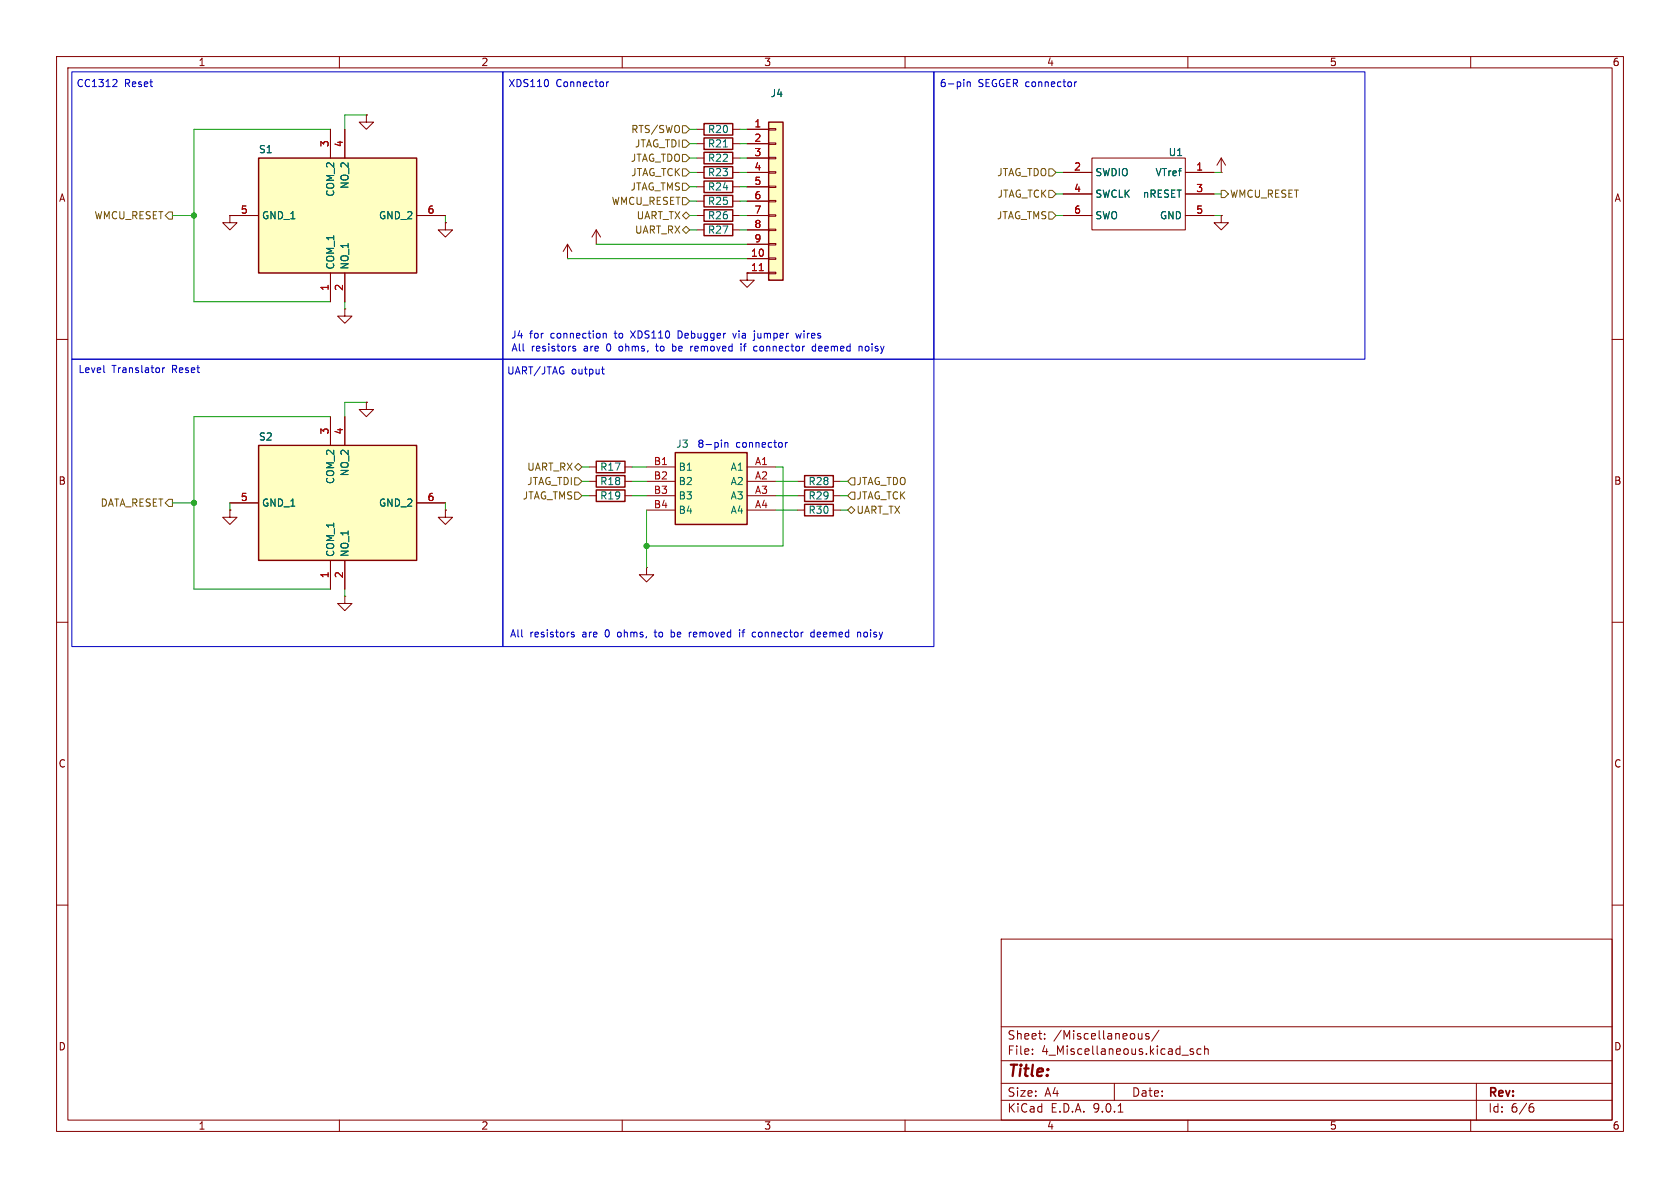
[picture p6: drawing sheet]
<svg xmlns="http://www.w3.org/2000/svg" width="297mm" height="210mm" viewBox="0 0 297 210" stroke-linecap="round" stroke-linejoin="round" font-family="sans-serif">
<g fill="none" stroke="#840000" stroke-width=".18">
<path d="M10 10h277v190h-277zM12 12h273v186h-273zM60 10v2M110 10v2M160 10v2M210 10v2M260 10v2M123.2 25.4h1.3M129.5 25.4h1.3M10 60h2M285 60h2M10 110h2"/>
<path d="M285 110h2M10 160h2M177 166h108v32h-108zM285 160h2M60 198v2M110 198v2M160 198v2M177 194.5h108M177 191.5h108M177 187.5h108M177 181.5h108M182.5 186.3v.1"/>
<path d="M182.5 185.5v.1M184.7 183.6v.1M184.7 182.8v.1M197 191.5v3M197.7 196.6h.8M201.9 182.7v1M201.9 183.6l-.2 .1-.4-.1M203.1 182.8l-.4-.1-.2 .2 .1 .2 .5 .2v.3h-.6M204.9 182.1l-1.3 2M210 198v2M211 185.5l-.4-.1-.2 .2 .1 .2 .5 .2v.3h-.6M212.3 185.5l-.4-.1-.3 .3v.4l.1 .2h.6"/>
<path d="M213 185.5l.2-.1 .3 .1 .1 .9M213 184.9v1.5M260 198v2M261 191.5v6.5M270.6 195.7h.4l.2 .3-.1 .5-.5 .1M271 195.1l-.4 .1"/>
</g>
<path d="M124.5 24.4h5v2h-5z" fill="none" stroke="#840000" stroke-width=".25"/>
<path d="M127.9 26h.7" fill="none" stroke="#006464" stroke-width=".18"/>
<path d="M45.7 78.7h28v20.4h-28z" fill="#ffffc2"/>
<path d="M45.7 78.7h28v20.4h-28zM105.4 86.6h5.1v2h-5.1z" fill="none" stroke="#840000" stroke-width=".25"/>
<g fill="none" stroke="#840000" stroke-width=".18">
<path d="M40.6 38.1v1.3h1.3l-1.3 1.2-1.2-1.2h1.2M40.6 38.1h.1M188 30.5h5M188 34.3h5M188 38.1h5M193 27.9h16.5v12.7h-16.5zM209.5 30.5h5.1M209.5 34.3h5.1M209.5 38.1h5.1M215.9 38.1v1.3h1.3l-1.3 1.2-1.3-1.2h1.3M215.9 38.1h.1M215.9 30.5h.1"/>
<path d="M215.9 27.9l-.8 1.3M215.9 27.9l.8 1.3M215.9 27.9v2.6M58.4 73.7v5M61 73.7v5M40.6 88.9h5.1M58.4 99.1v5M61 99.1v5M73.7 88.9h5M104.1 87.6h1.3M110.5 87.6h1.3"/>
</g>
<path d="M45.7 27.9h28v20.4h-28z" fill="#ffffc2"/>
<path d="M45.7 27.9h28v20.4h-28zM105.4 81.5h5.1v2.1h-5.1zM142.2 89.2h5.1v2h-5.1zM142.2 86.6h5.1v2h-5.1zM142.2 84.1h5.1v2h-5.1z" fill="none" stroke="#840000" stroke-width=".25"/>
<g fill="none" stroke="#840000" stroke-width=".18">
<path d="M40.6 38.1h5.1M58.4 22.9v5M61 22.9v5M64.8 20.3v1.3h1.2l-1.2 1.3-1.3-1.3h1.3M64.8 20.3h.1M73.7 38.1h5M78.7 39.4v1.2h1.3l-1.3 1.3-1.2-1.3h1.2M78.7 39.4h.1M58.4 48.3v5M61 54.6v1.3h1.2l-1.2 1.3-1.3-1.3h1.3M61 54.6h.1M61 48.3v5"/>
<path d="M100.3 45.7h.1M100.3 43.2l-.7 1.3M100.3 43.2l.8 1.3M100.3 43.2v2.5M105.4 43.2h.1M105.4 40.6l-.8 1.3M105.4 40.6l.8 1.3M105.4 40.6v2.6M132.1 48.3v1.2h1.2l-1.2 1.3-1.3-1.3h1.3M132.1 48.3h.1M64.8 71.1v1.3h1.2l-1.2 1.3-1.3-1.3h1.3M64.8 71.1h.1"/>
<path d="M40.6 90.2v1.2h1.3l-1.3 1.3-1.2-1.3h1.2M40.6 90.2h.1M104.1 82.6h1.3M110.5 82.6h1.3M141 90.2h1.2M141 87.6h1.2M141 85.1h1.2M147.3 90.2h1.3M147.3 87.6h1.3M147.3 85.1h1.3M61 105.4v1.3h1.2l-1.2 1.3-1.3-1.3h1.3M61 105.4h.1"/>
<path d="M114.3 100.3v1.3h1.3l-1.3 1.3-1.3-1.3h1.3M114.3 100.3h.1"/>
</g>
<path d="M135.9 21.6h2.5v27.9h-2.5z" fill="#ffffc2"/>
<path d="M124.5 39.6h5v2.1h-5zM124.5 34.5h5v2.1h-5zM124.5 37.1h5v2h-5zM124.5 32h5v2h-5zM124.5 29.5h5v2h-5zM124.5 21.8h5v2.1h-5zM124.5 26.9h5v2.1h-5zM135.9 21.6h2.5v27.9h-2.5z" fill="none" stroke="#840000" stroke-width=".25"/>
<g fill="none" stroke="#840000" stroke-width=".18">
<path d="M123.2 22.9h1.3M123.2 27.9h1.3M123.2 30.5h1.3M123.2 33h1.3M123.2 35.6h1.3M123.2 38.1h1.3M129.5 22.9h1.3M129.5 27.9h1.3M129.5 30.5h1.3M129.5 33h1.3M129.5 35.6h1.3M129.5 38.1h1.3"/>
<path d="M132.1 22.9h3.8M132.1 25.4h3.8M132.1 27.9h3.8M132.1 30.5h3.8M132.1 33h3.8M132.1 35.6h3.8M132.1 38.1h3.8M135.9 22.7h1.3v.3h-1.3zM135.9 25.3h1.3v.2h-1.3zM135.9 27.8h1.3v.3h-1.3zM135.9 30.4h1.3v.2h-1.3zM135.9 32.9h1.3v.2h-1.3z"/>
<path d="M135.9 35.4h1.3v.3h-1.3zM135.9 38h1.3v.2h-1.3zM123.2 40.6h1.3M129.5 40.6h1.3M132.1 40.6h3.8M132.1 43.2h3.8M132.1 45.7h3.8M132.1 48.3h3.8M135.9 40.5h1.3v.3h-1.3zM135.9 43.1h1.3v.2h-1.3zM135.9 45.6h1.3v.2h-1.3zM135.9 48.1h1.3v.3h-1.3z"/>
<path d="M78.7 90.2v1.2h1.3l-1.3 1.3-1.2-1.3h1.2M78.7 90.2h.1"/>
</g>
<path d="M134.2 47.8h.8" fill="none" stroke="#a90000" stroke-width=".18"/>
<path d="M119.4 80h12.7v12.7h-12.7z" fill="#ffffc2"/>
<path d="M105.4 84.1h5.1v2h-5.1zM119.4 80h12.7v12.7h-12.7z" fill="none" stroke="#840000" stroke-width=".25"/>
<g fill="none" stroke="#840000" stroke-width=".18">
<path d="M40.6 38.1h.1M40.6 38.1h5.1M58.4 22.9v5M61 22.9v5M64.8 20.3h.1M73.7 38.1h5M78.7 39.4h.1M132.1 22.9h3.8M132.1 25.4h3.8M132.1 27.9h3.8M132.1 30.5h3.8M132.1 33h3.8"/>
<path d="M132.1 35.6h3.8M132.1 38.1h3.8M188 30.5h5M188 38.1h5M188 34.3h5M209.5 30.5h5.1M209.5 38.1h5.1M209.5 34.3h5.1M215.9 38.1h.1M58.4 48.3v5M61 48.3v5M132.1 48.3h.1"/>
<path d="M132.1 40.6h3.8M132.1 43.2h3.8M132.1 45.7h3.8M132.1 48.3h3.8M58.4 73.7v5M61 73.7v5M64.8 71.1h.1M40.6 90.2h.1M40.6 88.9h5.1M58.4 99.1v5M61 99.1v5M73.7 88.9h5"/>
<path d="M78.7 90.2h.1M104.1 85.1h1.3M110.5 85.1h1.3M114.3 82.6h5.1M114.3 85.1h5.1M114.3 87.6h5.1M114.3 90.2h5.1M132.1 82.6h5.1M132.1 85.1h5.1M132.1 87.6h5.1M132.1 90.2h5.1"/>
</g>
<g fill="none" stroke="#725600" stroke-width=".18">
<path d="M29.8 37.5h.7v1.2h-.7l-.6-.6zM120.6 24.8h.7l.6 .6-.6 .6h-.7zM120.6 27.3h.7l.6 .6-.6 .7h-.7zM120.6 32.4h.7l.6 .6-.6 .7h-.7zM120.6 29.8h.7l.6 .7-.6 .6h-.7zM120.6 22.2h.7l.6 .7-.6 .6h-.7zM120.6 38.1l.7-.6 .6 .6-.6 .6zM120.6 34.9h.7l.6 .7-.6 .6h-.7zM185.4 29.8h.7l.6 .7-.6 .6h-.7zM185.4 33.7h.7l.6 .6-.6 .6h-.7zM185.4 37.5h.7l.6 .6-.6 .6h-.7zM215.9 33.7h.6l.7 .6-.7 .6h-.6z"/>
<path d="M120.6 40.6l.7-.6 .6 .6-.6 .7zM29.8 88.3h.7v1.2h-.7l-.6-.6zM101.6 87h.6l.7 .6-.7 .7h-.6zM101.6 82.6l.6-.7 .7 .7-.7 .6zM101.6 84.5h.6l.7 .6-.7 .6h-.6zM150.5 89.5l.6 .7-.6 .6-.6-.6zM150.5 84.5h.6v1.2h-.6l-.6-.6zM150.5 87h.6v1.3h-.6l-.6-.7z"/>
</g>
<g fill="none" stroke="#009600" stroke-width=".18">
<path d="M30.5 38.1h3.8M58.4 22.9h-24.1v30.4h24.1M64.8 20.3h-3.8v2.6M78.7 38.1v1.3M121.9 33h1.3M121.9 22.9h1.3M121.9 25.4h1.3M121.9 30.5h1.3M121.9 38.1h1.3M121.9 35.6h1.3M121.9 27.9h1.3M130.8 33h1.3"/>
<path d="M130.8 22.9h1.3M130.8 25.4h1.3M130.8 30.5h1.3M130.8 38.1h1.3M130.8 35.6h1.3M130.8 27.9h1.3M186.7 30.5h1.3M186.7 38.1h1.3M186.7 34.3h1.3M214.6 30.5h1.3M214.6 38.1h1.3M214.6 34.3h1.3"/>
<path d="M61 53.3v1.3M100.3 45.7h31.8M105.4 43.2h26.7M121.9 40.6h1.3M130.8 40.6h1.3M58.4 73.7h-24.1v30.4h24.1M64.8 71.1h-3.8v2.6M30.5 88.9h3.8M40.6 88.9v1.3M78.7 88.9v1.3M102.9 82.6h1.2M102.9 87.6h1.2"/>
<path d="M102.9 85.1h1.2M111.8 82.6h2.5M111.8 87.6h2.5M111.8 85.1h2.5M114.3 90.2v10.1M137.2 82.6h1.2v13.9h-24.1M137.2 87.6h3.8M137.2 85.1h3.8M137.2 90.2h3.8M148.6 87.6h1.3M148.6 85.1h1.3M148.6 90.2h1.3"/>
<path d="M61 104.1v1.3"/>
</g>
<g fill="none" stroke="#0000c2" stroke-width=".18">
<path d="M12.7 12.7h76.2v50.8h-76.2zM20.4 14l.3 .3-.1 .3-.7 .7h.8M88.9 12.7h76.2v50.8h-76.2zM96.9 14.3v.8M107.2 14.5v.8M107.6 14.5l-.4 .2M165.1 12.7h76.2v50.8h-76.2zM171 14.6l.2-.1h.3v.8M171 14.5v.8M190 14.5v.8M190.3 14.5l-.3 .2M106.6 58.9v.9"/>
<path d="M106.6 59l.2-.1 .3 .1 .1 .8M120.2 58.5h-.3v1.3h.3M129.6 58.9l.3 .9 .3-.9M133.4 58.5v.1M133.4 58.9l-.1 1.2M140.7 58.9l.2 .9 .3-.6 .2 .6 .3-.9M12.7 63.5h76.2v50.8h-76.2zM18.4 65.8l.1 .1M28.8 65v.9M29.1 65l-.3 .3M88.9 63.5h76.2v50.8h-76.2zM101.7 61.3l-.3-.1-.2 .2 .1 .2 .4 .1v.3h-.5"/>
<path d="M106.3 65.3h.5M106.5 64.8v1.1l.3 .2M115.9 61.2h.5M116.1 60.8v1.2M118.9 62l.4 .1M118.9 60.8v1.3M119.3 61.2l-.4 .1M122.5 61.2l-.3 .1M128.1 78.2v.9M128.1 78.3l.2-.1 .3 .1 .1 .8M131 60.8v.1M131 61.2v.9"/>
<path d="M131.4 61.2h.5M131.8 60.8l-.2 .2v1.1M133.5 61.2l.3 .1M133.8 62l-.3 .1M138.8 78.2v.9M139.2 78.2l-.4 .3M144.2 61.3l-.4-.1-.2 .2 .1 .6h.5M144.2 60.8v1.3M152 61.2l.4 .2v.7M153.2 61.2l-.2 .2v.4l.2 .3M101.5 111.8h-.3l-.2 .1 .1 .2 .4 .1v.3h-.5M115.6 111.8h.5"/>
<path d="M115.8 111.3l.1 1.2M118.7 112.5l.3 .1M118.7 111.3v1.3M119 111.8h-.3M122.2 111.8h-.2M130.7 111.3v.1M130.7 111.8v.8M131.2 111.8h.5M131.5 111.3l-.1 .2v1.1M133.2 111.8h.4M133.6 112.5l-.4 .1M143.9 111.8h-.3l-.3 .2 .1 .5h.5"/>
<path d="M143.9 111.3v1.3M151.8 111.8l.4 .1v.7M152.9 111.8l-.2 .2v.4l.2 .2"/>
</g>
<path d="M134.2 47.8h.8" fill="none" stroke="#a90000" stroke-width=".18"/>
<g fill="#009600" stroke="#009600" stroke-width=".18">
<circle cx="34.3" cy="88.9" r=".46"/>
<circle cx="114.3" cy="96.5" r=".46"/>
<circle cx="34.3" cy="38.1" r=".46"/>
</g>
<text font-size="2.8" fill="#840000" x="178" y="190.9">Title:</text>
<g font-size="2.1" fill="#840000">
<text x="178" y="184">Sheet:</text>
<text x="186.2" y="184">/Miscellaneous/</text>
<text x="178" y="186.7">File:</text>
<text x="184.1" y="186.7">4_Miscellaneous.kicad_sch</text>
<text x="178" y="196.9">KiCad</text>
<text x="178" y="194.1">Size:</text>
<text x="184.7" y="194.1">A4</text>
<text x="185.7" y="196.9">E.D.A.</text>
<text x="193.3" y="196.9">9.0.1</text>
<text x="200" y="194.1">Date:</text>
<text x="263" y="194.3">Rev:</text>
<text x="263" y="196.9">Id:</text>
<text x="267.1" y="196.9">6/6</text>
</g>
<g font-size="1.8" fill="#840000">
<text x="35" y="11.9">1</text>
<text x="85" y="11.9">2</text>
<text x="135" y="11.9">3</text>
<text x="185" y="11.9">4</text>
<text x="235" y="11.9">5</text>
<text x="285" y="11.9">6</text>
<text x="10.3" y="35.9">A</text>
<text x="285.3" y="35.9">A</text>
<text x="10.3" y="85.9">B</text>
<text x="285.3" y="85.9">B</text>
<text x="10.3" y="135.9">C</text>
<text x="285.3" y="135.9">C</text>
<text x="10.3" y="185.9">D</text>
<text x="285.3" y="185.9">D</text>
<text x="35" y="199.9">1</text>
<text x="85" y="199.9">2</text>
<text x="135" y="199.9">3</text>
<text x="185" y="199.9">4</text>
<text x="235" y="199.9">5</text>
<text x="285" y="199.9">6</text>
</g>
<g font-size="1.8" fill="#0000c2">
<text x="13.4" y="15.6">CC1312</text>
<text x="22" y="15.6">Reset</text>
<text x="89.8" y="15.6">XDS110</text>
<text x="98.3" y="15.6">Connector</text>
<text x="166.1" y="15.6">6-pin</text>
<text x="172.9" y="15.6">SEGGER connector</text>
<text x="90.3" y="60">J4</text>
<text x="90.3" y="62.3">All</text>
<text x="93.6" y="60">for</text>
<text x="93.9" y="62.3">resistors</text>
<text x="97.4" y="60">connection</text>
<text x="103.3" y="62.3">are</text>
<text x="107.5" y="62.3">0</text>
<text x="109" y="60">to</text>
<text x="109.9" y="62.3">ohms,</text>
<text x="112" y="60">XDS110</text>
<text x="116.7" y="62.3">to</text>
<text x="119.7" y="62.3">be</text>
<text x="120.5" y="60">Debugger</text>
<text x="123.1" y="62.3">removed</text>
<text x="130.5" y="60">via</text>
<text x="132.2" y="62.3">if</text>
<text x="134.4" y="60">jumper</text>
<text x="134.7" y="62.3">connector</text>
<text x="142" y="60">wires</text>
<text x="145.3" y="62.3">deemed</text>
<text x="153.7" y="62.3">noisy</text>
<text x="13.8" y="66.1">Level</text>
<text x="19.8" y="66.1">Translator</text>
<text x="30.5" y="66.1">Reset</text>
<text x="89.5" y="66.4">UART/JTAG</text>
<text x="101" y="66.4">output</text>
<text x="123.2" y="79.4">8-pin</text>
<text x="130.1" y="79.4">connector</text>
<text x="90.1" y="112.9">All</text>
<text x="93.7" y="112.9">resistors</text>
<text x="103.1" y="112.9">are</text>
<text x="107.2" y="112.9">0</text>
<text x="109.6" y="112.9">ohms,</text>
<text x="116.4" y="112.9">to</text>
<text x="119.5" y="112.9">be</text>
<text x="122.9" y="112.9">removed</text>
<text x="132" y="112.9">if</text>
<text x="134.5" y="112.9">connector</text>
<text x="145" y="112.9">deemed</text>
<text x="153.4" y="112.9">noisy</text>
</g>
<g font-size="1.8" fill="#006464">
<text x="136.2" y="17.4">J4</text>
<text x="125.1" y="23.7">R20</text>
<text x="45.7" y="27.3">S1</text>
<text x="125.1" y="26.3">R21</text>
<text x="125.1" y="28.8">R22</text>
<text x="206.5" y="27.8">U1</text>
<text x="59.3" y="34.9" transform="rotate(-90 59.3 34.9)">COM_2</text>
<text x="61.8" y="33.5" transform="rotate(-90 61.8 33.5)">NO_2</text>
<text x="125.1" y="33.9">R24</text>
<text x="125.1" y="31.3">R23</text>
<text x="193.5" y="31.3">SWDIO</text>
<text x="193.5" y="35.2">SWCLK</text>
<text x="201.9" y="35.2">nRESET</text>
<text x="204.2" y="31.3">VTref</text>
<text x="46.2" y="39">GND_1</text>
<text x="66.9" y="39">GND_2</text>
<text x="125.1" y="41.5">R27</text>
<text x="125.1" y="36.4">R25</text>
<text x="125.1" y="39">R26</text>
<text x="193.5" y="39">SWO</text>
<text x="205" y="39">GND</text>
<text x="59.3" y="47.8" transform="rotate(-90 59.3 47.8)">COM_1</text>
<text x="61.8" y="47.8" transform="rotate(-90 61.8 47.8)">NO_1</text>
<text x="45.7" y="78.1">S2</text>
<text x="106" y="83.4">R17</text>
<text x="119.5" y="79.3">J3</text>
<text x="119.9" y="83.4">B1</text>
<text x="129.1" y="83.4">A1</text>
<text x="46.2" y="89.8">GND_1</text>
<text x="59.3" y="85.7" transform="rotate(-90 59.3 85.7)">COM_2</text>
<text x="61.8" y="84.3" transform="rotate(-90 61.8 84.3)">NO_2</text>
<text x="66.9" y="89.8">GND_2</text>
<text x="106" y="88.5">R19</text>
<text x="106" y="86">R18</text>
<text x="119.9" y="86">B2</text>
<text x="119.9" y="88.5">B3</text>
<text x="129.1" y="86">A2</text>
<text x="129.1" y="88.5">A3</text>
<text x="142.8" y="88.5">R29</text>
<text x="142.8" y="86">R28</text>
<text x="119.9" y="91">B4</text>
<text x="129.1" y="91">A4</text>
<text x="142.8" y="91">R30</text>
<text x="59.3" y="98.6" transform="rotate(-90 59.3 98.6)">COM_1</text>
<text x="61.8" y="98.6" transform="rotate(-90 61.8 98.6)">NO_1</text>
</g>
<g font-size="1.8" fill="#725600">
<text x="111.5" y="23.7">RTS/SWO</text>
<text x="111.4" y="28.8">JTAG_TDO</text>
<text x="112.2" y="26.3">JTAG_TDI</text>
<text x="111.4" y="33.9">JTAG_TMS</text>
<text x="111.5" y="31.3">JTAG_TCK</text>
<text x="176.2" y="31.3">JTAG_TDO</text>
<text x="176.3" y="35.2">JTAG_TCK</text>
<text x="217.4" y="35.2">WMCU_RESET</text>
<text x="16.6" y="39">WMCU_RESET</text>
<text x="108" y="36.4">WMCU_RESET</text>
<text x="112.2" y="41.5">UART_RX</text>
<text x="112.5" y="39">UART_TX</text>
<text x="176.1" y="39">JTAG_TMS</text>
<text x="93.1" y="83.4">UART_RX</text>
<text x="17.7" y="89.8">DATA_RESET</text>
<text x="92.3" y="88.5">JTAG_TMS</text>
<text x="93.1" y="86">JTAG_TDI</text>
<text x="151.3" y="86">JTAG_TDO</text>
<text x="151.3" y="88.5">JTAG_TCK</text>
<text x="151.3" y="91">UART_TX</text>
</g>
<g font-size="1.8" fill="#a90000">
<text x="133.3" y="22.6">1</text>
<text x="58.2" y="26.1" transform="rotate(-90 58.2 26.1)">3</text>
<text x="60.7" y="26.1" transform="rotate(-90 60.7 26.1)">4</text>
<text x="133.3" y="25.1">2</text>
<text x="133.3" y="27.7">3</text>
<text x="133.3" y="30.2">4</text>
<text x="133.3" y="32.8">5</text>
<text x="133.3" y="35.3">6</text>
<text x="189.8" y="30.2">2</text>
<text x="189.8" y="34">4</text>
<text x="211.4" y="30.2">1</text>
<text x="211.4" y="34">3</text>
<text x="42.5" y="37.8">5</text>
<text x="75.5" y="37.8">6</text>
<text x="133.3" y="37.8">7</text>
<text x="133.3" y="40.4">8</text>
<text x="189.8" y="37.8">6</text>
<text x="211.4" y="37.8">5</text>
<text x="132.7" y="45.5">10</text>
<text x="133.3" y="42.9">9</text>
<text x="58.2" y="51.5" transform="rotate(-90 58.2 51.5)">1</text>
<text x="60.7" y="51.5" transform="rotate(-90 60.7 51.5)">2</text>
<text x="132.7" y="48">11</text>
<text x="58.2" y="76.9" transform="rotate(-90 58.2 76.9)">3</text>
<text x="60.7" y="76.9" transform="rotate(-90 60.7 76.9)">4</text>
<text x="115.5" y="82.3">B1</text>
<text x="133.4" y="82.3">A1</text>
<text x="42.5" y="88.6">5</text>
<text x="75.5" y="88.6">6</text>
<text x="115.5" y="84.8">B2</text>
<text x="115.5" y="87.4">B3</text>
<text x="115.5" y="89.9">B4</text>
<text x="133.4" y="84.8">A2</text>
<text x="133.4" y="87.4">A3</text>
<text x="133.4" y="89.9">A4</text>
<text x="58.2" y="102.3" transform="rotate(-90 58.2 102.3)">1</text>
<text x="60.7" y="102.3" transform="rotate(-90 60.7 102.3)">2</text>
</g>
</svg>
